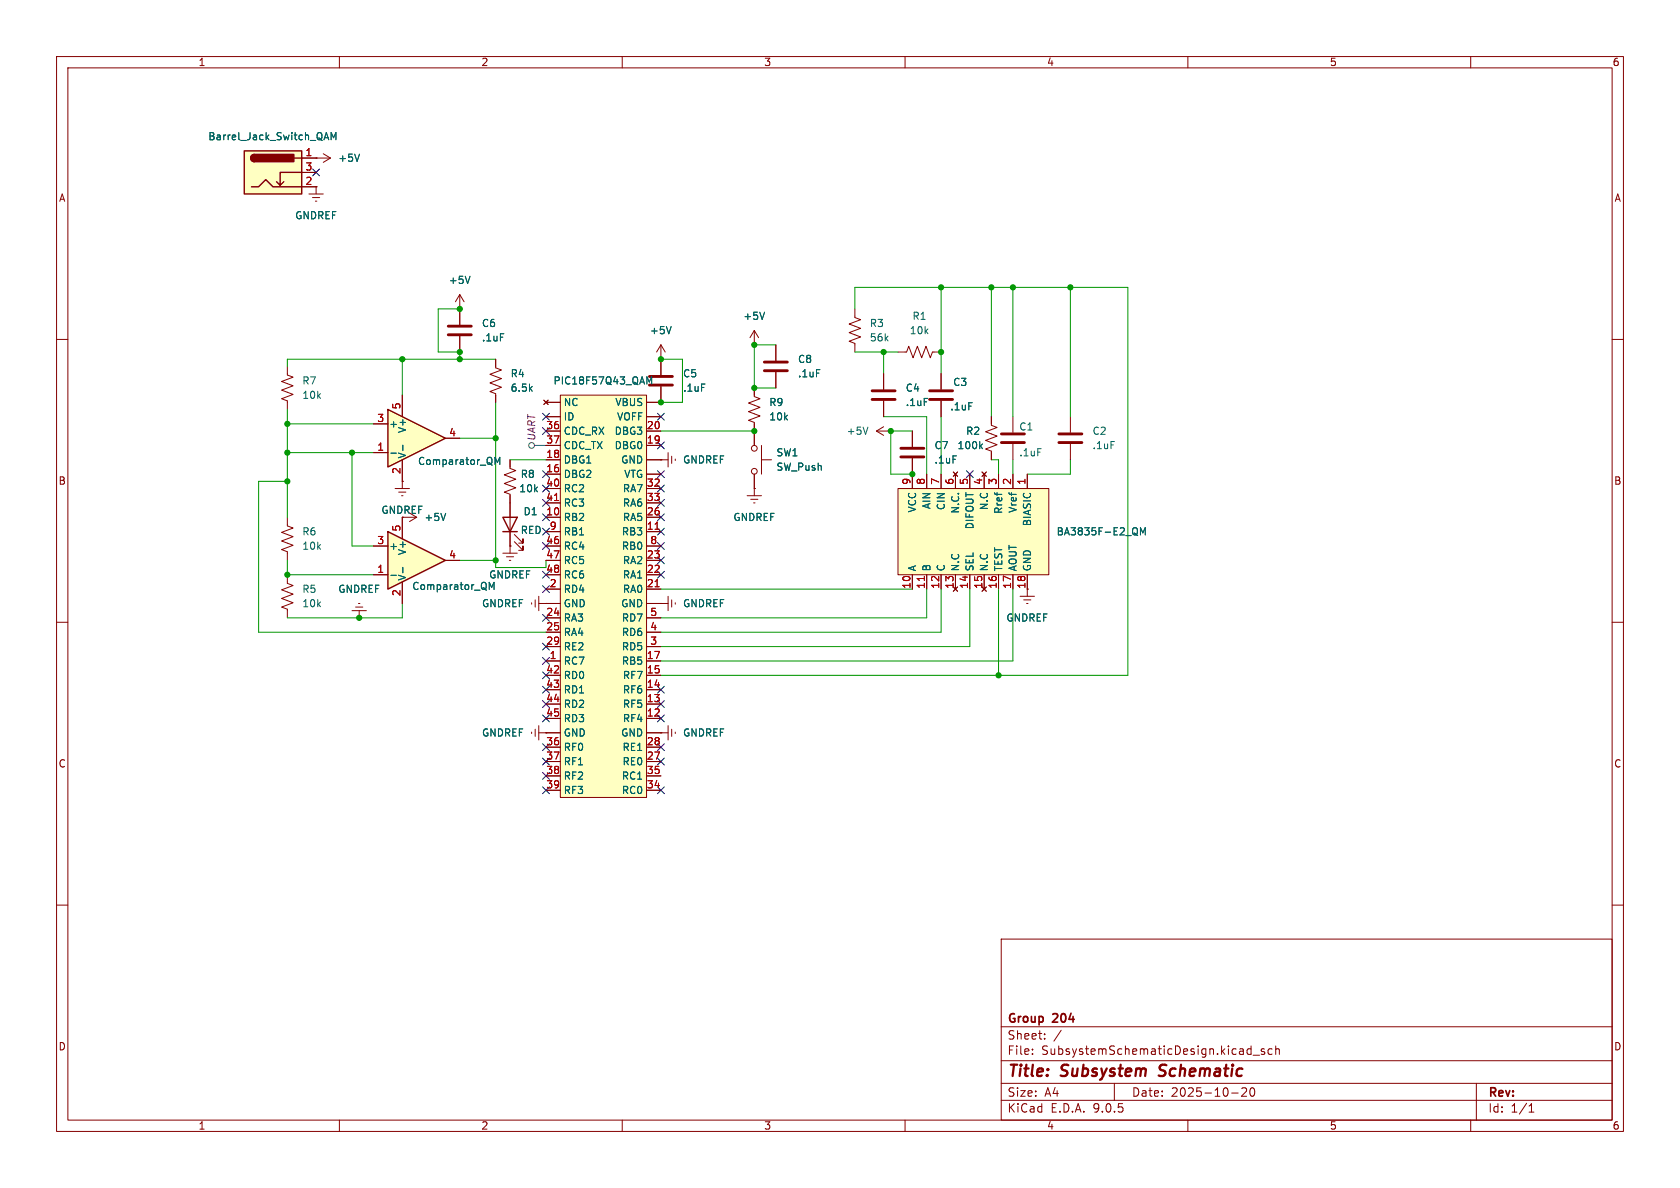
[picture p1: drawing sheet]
<svg xmlns="http://www.w3.org/2000/svg" width="297mm" height="210mm" viewBox="0 0 297 210" stroke-linecap="round" stroke-linejoin="round" font-family="sans-serif">
<g fill="none" stroke="#840000" stroke-width=".18">
<path d="M10 10h277v190h-277zM12 12h273v186h-273zM60 10v2M110 10v2M160 10v2M210 10v2M260 10v2M133.3 58.4v2.6M133.3 58.4l-.7 1.3M133.3 58.4l.8 1.3M10 60h2M116.8 63.5v2.8"/>
<path d="M116.8 68.3v2.8M133.3 61h.1M133.3 68.6v1.5l1.1 .4-2.1 .7 2.1 .8-2.1 .8 2.1 .7-2.1 .8 1 .4v4M134.6 78.7v5.1M285 60h2M116.8 81.3h.1M116.8 81.3h1.3M118.1 80v2.6M118.7 80.6v1.3M119.4 81.2v.2M132.1 87.6h2.5M132.7 88.3h1.3"/>
<path d="M133.2 88.9h.3M133.3 86.4h.1M133.3 83.8v3.8M134.6 81.3h1.8M10 110h2M62.2 108h2.6M62.9 107.3h1.2M63.4 106.7h.2M63.5 109.2h.1M63.5 108v1.2M94 106.6v.2M94.6 106v1.3"/>
<path d="M95.2 106.7h1.3M95.2 105.4v2.6M96.5 106.7h.1M285 110h2M10 160h2M177 166h108v32h-108zM285 160h2M60 198v2M110 198v2M160 198v2M177 194.5h108M177 191.5h108"/>
<path d="M177 187.5h108M177 181.5h108M182.5 186.3v.1M182.5 185.5v.1M184.7 183.6v.1M184.7 182.8v.1M187.6 182.1l-1.3 2M197 191.5v3M210 198v2M217.7 193.2h1.2M219.5 192.4l.6-.1 .2 .1 .1 .3-.9 1.1h.9M221 185.4l.2 .1"/>
<path d="M221.1 192.4l.2-.1a.81 .81 0 0 1 .6 .6 .81 .81 0 0 1-.3 .8l-.1 .1a.81 .81 0 0 1-.4-1.4zM221.2 184.9v1.5M221.2 186.3l-.2 .1M221.5 186.5h1.2M223.5 185.5l-.3-.1-.2 .2v.2l.5 .2v.3h-.5M224.9 185.5l-.4-.1-.3 .3v.4l.1 .2h.6M225.5 185.5l.2-.1 .4 .1 .1 .9M225.5 184.9v1.5M260 198v2M261 191.5v6.5M270.3 196.6h.9M270.3 195.5l.4-.4v1.5"/>
<circle cx="133.4" cy="79.2" r=".51"/>
<circle cx="133.4" cy="83.3" r=".51"/>
</g>
<path d="M204.8 190.1l.3 .1M205.1 188.4l-.1 .2 .1 .4" fill="none" stroke="#840000" stroke-width=".4"/>
<path d="M135.2 55.2l-.5 1.3" fill="none" stroke="#006464" stroke-width=".18"/>
<path d="M114.8 66.5h4.1M114.8 68.1h4.1" fill="none" stroke="#840000" stroke-width=".51"/>
<path d="M68.6 94l10.1 5.1-10.1 5z" fill="#ffffc2"/>
<path d="M68.6 94l10.1 5.1-10.1 5z" fill="none" stroke="#840000" stroke-width=".25"/>
<g fill="none" stroke="#840000" stroke-width=".18">
<path d="M54.6 34.3h2.5M55.2 34.9h1.3M55.8 35.6h.2M55.9 33h.1M55.9 27.9h.1M55.9 33v1.3M55.9 27.9h2.5M57.1 27.2l1.3 .7M58.4 27.9l-1.3 .8M81.3 54.6h.1M81.3 52.1l-.8 1.2M81.3 52.1l.7 1.2"/>
<path d="M81.3 52.1v2.5M50.8 64.8v1.5l1 .4-2 .7 2 .8-2 .8 2 .7-2 .8 1 .4v1.5M116.8 63.5h.1M116.8 61l-.7 1.2M116.8 61l.8 1.2M116.8 61v2.5M154.9 76.2l1.3 .8M154.9 76.2h2.6M156.2 75.4l-1.3 .8M157.5 76.2h.1M66 96.5h2.6M71.1 91.4v3.9"/>
<path d="M78.7 99.1h2.6M88.9 97.8h2.5M89.5 98.4h1.3M90 99.1h.3M90.2 96.5h.1M90.2 96.5v1.3M66 101.6h2.6M71.1 102.9v3.8"/>
</g>
<path d="M63.6 27.2l-.5 1.3M83.1 48.8l-.4 1.3M118.7 57.7l-.5 1.3M153.4 75.5l-.4 1.3M69.1 101.7h1M71.2 100.3v1M86.5 104.2v-1.3l.4 .9 .4-.9v1.3" fill="none" stroke="#006464" stroke-width=".18"/>
<path d="M43.2 26.7h10.1v7.6h-10.1z" fill="#ffffc2"/>
<path d="M43.2 26.7h10.1v7.6h-10.1zM44.4 33h1.3l1.3-1.2 1.3 1.2h5M45 27.3a.64 .64 0 0 0-.7 .6 .64 .64 0 0 0 .7 .7M50.2 32.1l-.7 .7M52.1 27.9h1.2M53.3 30.5h-3.8v2.3l-.6-.7" fill="none" stroke="#840000" stroke-width=".25"/>
<g fill="#840000" stroke="#840000" stroke-width=".25">
<path d="M44.5 27.5l.5-.2v1.3a.63 .63 0 0 1-.6-.4 .63 .63 0 0 1 .1-.7z"/>
<path d="M45 27.3h6.9v1.3h-6.9z"/>
</g>
<g fill="none" stroke="#840000" stroke-width=".18">
<path d="M53.3 27.9h2.6M53.3 30.5h2.6M53.3 33h2.6M175.3 73.7v1.5l1 .4-2.1 .7 2.1 .8-2.1 .8 2.1 .7-2.1 .8 1.1 .4v1.5M179.1 73.7v2.8M179.1 78.5v2.8M189.2 73.7v2.8M189.2 78.5v2.8M94 129.4v.3M94.6 128.9v1.3M95.2 129.5h1.3M95.2 128.3v2.5"/>
<path d="M96.5 129.5h.1"/>
</g>
<path d="M57.4 24.3h.6M57.7 23.4l.4 1.3M58.5 24.7v-1.3l.5 .9 .4-.9v1.3M173.3 78.8l.4 .5M173.7 78.5l-.5 .5" fill="none" stroke="#006464" stroke-width=".18"/>
<path d="M177 76.7h4.1M177 78.2h4.1M187.2 76.7h4.1M187.2 78.2h4.1" fill="none" stroke="#840000" stroke-width=".51"/>
<path d="M158.7 86.4h26.7v15.2h-26.7z" fill="#ffffc2"/>
<g fill="none" stroke="#840000" stroke-width=".18">
<path d="M151.1 54.6v1.5l1 .4-2 .8 2 .7-2 .8 2 .8-2 .7 1 .4v1.5M158.7 62.2h1.6l.4-1 .7 2 .8-2 .7 2 .8-2 .8 2 .3-1h1.6M161.3 76.2v2.8M158.7 86.4h26.7v15.2h-26.7zM161.3 81v5.4M163.8 83.8v2.6M166.4 83.8v2.6M168.5 83.4l.8 .8M168.9 83.8v2.6M169.3 83.4l-.8 .8M171.4 83.8v2.6M173.6 83.4l.8 .8"/>
<path d="M174 83.8v2.6M174.4 83.4l-.8 .8M176.5 83.8v2.6M179.1 83.8v2.6M181.6 83.8v2.6M161.3 101.6v2.5M163.8 101.6v2.5M166.4 101.6v2.5M168.9 101.6v2.5M171.4 101.6v2.5M174 101.6v2.5M176.5 101.6v2.5"/>
<path d="M179.1 101.6v2.5M181.6 101.6v2.5"/>
</g>
<path d="M163.4 101.9v.7" fill="none" stroke="#a90000" stroke-width=".18"/>
<path d="M201.6 94.6v-1.3l.4 .9 .5-.9v1.3" fill="none" stroke="#006464" stroke-width=".18"/>
<path d="M159.3 79.2h4M159.3 80.8h4" fill="none" stroke="#840000" stroke-width=".51"/>
<path d="M99.1 69.9h15.2v71.1h-15.2z" fill="#ffffc2"/>
<g fill="none" stroke="#840000" stroke-width=".18">
<path d="M96.1 70.7l.8 .8M96.5 71.1h2.6M96.5 73.7h2.6M96.5 76.2h2.6M96.5 78.7h2.6M96.9 70.7l-.8 .8M99.1 69.9h15.2v71.1h-15.2zM114.3 71.1h2.5M114.3 73.7h2.5M114.3 76.2h2.5M114.3 78.7h2.5M156.2 66v2.8"/>
<path d="M156.2 70.9v2.8M166.4 66v2.8M166.4 70.9v2.8M96.5 81.3h2.6M96.5 83.8h2.6M96.5 86.4h2.6M96.5 88.9h2.6M96.5 91.4h2.6M96.5 94h2.6M96.5 96.5h2.6M96.5 99.1h2.6M114.3 81.3h2.5"/>
<path d="M114.3 83.8h2.5M114.3 86.4h2.5M114.3 88.9h2.5M114.3 91.4h2.5M114.3 94h2.5M114.3 96.5h2.5M114.3 99.1h2.5M96.5 101.6h2.6M96.5 104.1h2.6M96.5 106.7h2.6M96.5 109.2h2.6M96.5 111.8h2.6"/>
<path d="M96.5 114.3h2.6M96.5 116.8h2.6M96.5 119.4h2.6M114.3 101.6h2.5M114.3 104.1h2.5M114.3 106.7h2.5M114.3 109.2h2.5M114.3 111.8h2.5M114.3 114.3h2.5M114.3 116.8h2.5M114.3 119.4h2.5M180.3 105.4h2.6"/>
<path d="M181 106h1.2M181.5 106.7h.2M181.6 104.1v1.3M96.5 121.9h2.6M96.5 124.5h2.6M96.5 127h2.6M96.5 129.5h2.6M96.5 132.1h2.6M96.5 134.6h2.6M96.5 137.2h2.6M96.5 139.7h2.6M114.3 121.9h2.5"/>
<path d="M114.3 124.5h2.5M114.3 127h2.5M114.3 129.5h2.5M114.3 132.1h2.5M114.3 134.6h2.5M114.3 137.2h2.5M114.3 139.7h2.5"/>
</g>
<path d="M98 88.5h.8M115.8 93.6h.7M115.8 103.7h.7" fill="none" stroke="#a90000" stroke-width=".18"/>
<path d="M114.4 66.6l.4 .9 .4-.9v1.3" fill="none" stroke="#006464" stroke-width=".18"/>
<path d="M154.2 69.1h4M154.2 70.6h4M164.3 69.1h4.1M164.3 70.6h4.1" fill="none" stroke="#840000" stroke-width=".51"/>
<path d="M68.6 72.4l10.1 5.1-10.1 5.1z" fill="#ffffc2"/>
<path d="M68.6 72.4l10.1 5.1-10.1 5.1zM88.9 91.4h2.5l-1.2 2.6zM88.9 94h2.5" fill="none" stroke="#840000" stroke-width=".25"/>
<g fill="none" stroke="#840000" stroke-width=".18">
<path d="M53.3 27.9h2.6M53.3 30.5h2.6M53.3 33h2.6M55.9 27.9h.1M55.9 33h.1M81.3 54.6h.1M81.3 54.6v2.8M81.3 59.4v2.8M66 74.9h2.6M71.1 69.9v3.8M78.7 77.5h2.6M87.6 63.5v1.5l1 .4-2 .8 2 .7-2 .8 2 .8-2 .7 1 .4v1.5"/>
<path d="M96.1 70.7l.8 .8M96.5 71.1h2.6M96.5 73.7h2.6M96.5 76.2h2.6M96.5 78.7h2.6M96.9 70.7l-.8 .8M114.3 73.7h2.5M114.3 76.2h2.5M114.3 78.7h2.5M116.8 63.5h.1M116.8 68.3v2.8h-2.5M116.8 63.5v2.8"/>
<path d="M133.3 61h.1M133.3 68.6v1.3M133.3 74.9v3.8M137.2 61v2.8M137.2 65.8v2.8M156.2 66v2.8M156.2 70.9v2.8M161.3 76.2v2.8M166.4 66v2.8M166.4 70.9v2.8M175.3 73.7v1.2M50.8 91.4v1.6l1 .3-2 .8 2 .8-2 .7 2 .8-2 .8 1 .3v1.6"/>
<path d="M66 80h2.6M66 96.5h2.6M69.8 86.4h2.6M70.5 87h1.3M71 87.6h.2M71.1 85.1h.1M71.1 81.3v5.1M71.1 91.4v3.9M73.7 91.4l-1.3 .8M78.7 99.1h2.6M90.2 81.3v1.5l1 .4-2 .7 2 .8-2 .8 2 .7-2 .8 1 .4v9.1M90.2 96.5h.1"/>
<path d="M90.9 95.8l1.6 1.5v-.8v.8h-.8M90.9 94.5l1.6 1.5v-.7v.7h-.8M96.5 86.4h2.6M96.5 96.5h2.6M96.5 99.1h2.6M96.5 81.3h2.6M96.5 83.8h2.6M96.5 88.9h2.6M96.5 91.4h2.6M96.5 94h2.6M114.3 86.4h2.5M114.3 96.5h2.5"/>
<path d="M114.3 99.1h2.5M114.3 81.3h2.5M114.3 83.8h2.5M114.3 88.9h2.5M114.3 91.4h2.5M114.3 94h2.5M116.8 81.3h.1M133.3 86.4h.1M133.3 83.8v2.6M161.3 81v5.4M163.8 83.8v2.6M166.4 83.8v2.6"/>
<path d="M168.5 83.4l.8 .8M168.9 83.8v2.6M169.3 83.4l-.8 .8M171.4 83.8v2.6M173.6 83.4l.8 .8M174 83.8v2.6M174.4 83.4l-.8 .8M175.3 80v1.3M176.5 83.8v2.6M179.1 83.8v2.6M181.6 83.8v2.6M50.8 101.6v1.5l1 .4-2 .8 2 .7-2 .8 2 .8-2 .7 1 .4v1.5"/>
<path d="M63.5 109.2h.1M66 101.6h2.6M71.1 102.9v3.8M96.5 106.7h.1M96.5 106.7h2.6M96.5 101.6h2.6M96.5 104.1h2.6M96.5 109.2h2.6M96.5 111.8h2.6M96.5 114.3h2.6M96.5 116.8h2.6M96.5 119.4h2.6"/>
<path d="M114.3 106.7h3.8M114.3 101.6h2.5M114.3 104.1h2.5M114.3 109.2h2.5M114.3 111.8h2.5M114.3 114.3h2.5M114.3 116.8h2.5M114.3 119.4h2.5M116.8 106.7h.1M118.1 105.4v2.6M118.7 106v1.3M119.4 106.6v.2"/>
<path d="M161.3 101.6v2.5M163.8 101.6v2.5M166.4 101.6v2.5M168.9 101.6v2.5M171.4 101.6v2.5M174 101.6v2.5M176.5 101.6v2.5M179.1 101.6v2.5M181.6 101.6v2.5M96.5 129.5h.1M96.5 129.5h2.6M96.5 121.9h2.6"/>
<path d="M96.5 124.5h2.6M96.5 127h2.6M96.5 132.1h2.6M96.5 134.6h2.6M96.5 137.2h2.6M96.5 139.7h2.6M114.3 129.5h3.8M114.3 121.9h2.5M114.3 124.5h2.5M114.3 127h2.5M114.3 132.1h2.5M114.3 134.6h2.5"/>
<path d="M114.3 137.2h2.5M114.3 139.7h2.5M116.8 129.5h.1M118.1 128.3v2.5M118.7 128.9v1.3M119.4 129.4v.3"/>
</g>
<g fill="none" stroke="#006464" stroke-width=".18">
<path d="M57.4 24.3h.6M57.7 23.4l.4 1.3M58.5 24.7v-1.3l.5 .9 .4-.9v1.3M63.6 27.2l-.5 1.3M83.1 48.8l-.4 1.3M118.7 57.7l-.5 1.3M135.2 55.2l-.5 1.3M71.2 78.7v1M114.4 66.6l.4 .9 .4-.9v1.3M173.3 78.8l.4 .5M173.7 78.5l-.5 .5M69.1 80.1h1"/>
<path d="M78.8 90.7l-.4 1.3M87.5 82.1v-1.3l.4 1 .5-1v1.3M201.6 94.6v-1.3l.4 .9 .5-.9v1.3M69.1 101.7h1M71.2 100.3v1M86.5 104.2v-1.3l.4 .9 .4-.9v1.3"/>
</g>
<path d="M79.2 57.7h4.1M79.2 59.2h4.1M135.1 64h4.1M135.1 65.5h4.1" fill="none" stroke="#840000" stroke-width=".51"/>
<g fill="none" stroke="#484848" stroke-width=".18">
<path d="M94.5 78.7h2"/>
<circle cx="94" cy="78.7" r=".51"/>
</g>
<g fill="none" stroke="#009600" stroke-width=".18">
<path d="M81.3 54.6h-3.8v7.6h3.8v1.3M151.1 54.6v-3.8h48.3v68.6h-82.6M166.4 50.8v15.2M175.3 50.8v22.9M179.1 50.8v22.9M189.2 50.8v22.9M50.8 72.4v19M50.8 74.9h15.2M71.1 63.5v6.4M81.3 77.5h6.3M87.6 63.5h-36.8v1.3M87.6 71.1v29.2h8.9v-1.2"/>
<path d="M116.8 63.5h3.8v7.6h-3.8M116.8 76.2h16.5M137.2 61h-3.9v7.6h3.9M151.1 62.2h7.6M156.2 73.7h7.6v10.1M156.2 62.2v3.8M161.3 76.2h-3.8v7.6h3.8M166.4 73.7v10.1M50.8 99.1v2.5h15.2M50.8 80h15.2M50.8 85.1h-5.1v26.7h50.8M62.2 80v16.5h3.8"/>
<path d="M81.3 99.1h6.3M90.2 81.3h6.3M175.3 81.3h1.2v2.5M179.1 81.3v2.5M189.2 81.3v2.5h-7.6M71.1 106.7v2.5h-20.3M116.8 104.1h44.5M163.8 104.1v5.1h-47M166.4 104.1v7.7h-49.6M171.4 104.1v10.2h-54.6M176.5 104.1v15.3M179.1 104.1v12.7h-62.3"/>
</g>
<g fill="none" stroke="#000084" stroke-width=".18">
<path d="M55.3 29.9l1.2 1.2M56.5 29.9l-1.2 1.2M95.9 73.1l1.2 1.2M95.9 75.6l1.2 1.2M97.1 73.1l-1.2 1.2M97.1 75.6l-1.2 1.2M116.2 73.1l1.2 1.2M116.2 78.1l1.2 1.2M117.4 73.1l-1.2 1.2M117.4 78.1l-1.2 1.2M95.9 90.8l1.2 1.2M95.9 83.2l1.2 1.2"/>
<path d="M95.9 88.3l1.2 1.2M95.9 85.8l1.2 1.2M95.9 93.4l1.2 1.2M95.9 95.9l1.2 1.2M97.1 90.8l-1.2 1.2M97.1 83.2l-1.2 1.2M97.1 88.3l-1.2 1.2M97.1 85.8l-1.2 1.2M97.1 93.4l-1.2 1.2M97.1 95.9l-1.2 1.2M116.2 90.8l1.2 1.2M116.2 83.2l1.2 1.2"/>
<path d="M116.2 88.3l1.2 1.2M116.2 85.8l1.2 1.2M116.2 93.4l1.2 1.2M116.2 95.9l1.2 1.2M116.2 98.5l1.2 1.2M117.4 93.4l-1.2 1.2M117.4 90.8l-1.2 1.2M117.4 88.3l-1.2 1.2M117.4 98.5l-1.2 1.2M117.4 83.2l-1.2 1.2M117.4 85.8l-1.2 1.2M117.4 95.9l-1.2 1.2"/>
<path d="M170.8 83.2l1.3 1.2M172.1 83.2l-1.3 1.2M95.9 113.7l1.2 1.2M95.9 118.8l1.2 1.2M95.9 108.6l1.2 1.2M95.9 116.2l1.2 1.2M95.9 103.5l1.2 1.2M95.9 101l1.2 1.2M97.1 113.7l-1.2 1.2M97.1 108.6l-1.2 1.2M97.1 118.8l-1.2 1.2M97.1 116.2l-1.2 1.2"/>
<path d="M97.1 103.5l-1.2 1.2M97.1 101l-1.2 1.2M116.2 101l1.2 1.2M117.4 101l-1.2 1.2M95.9 126.4l1.2 1.2M95.9 123.9l1.2 1.2M95.9 121.3l1.2 1.2M95.9 131.5l1.2 1.2M95.9 136.6l1.2 1.2M95.9 134l1.2 1.2M95.9 139.1l1.2 1.2M97.1 121.3l-1.2 1.2"/>
<path d="M97.1 126.4l-1.2 1.2M97.1 123.9l-1.2 1.2M97.1 131.5l-1.2 1.2M97.1 136.6l-1.2 1.2M97.1 134l-1.2 1.2M97.1 139.1l-1.2 1.2M116.2 126.4l1.2 1.2M116.2 121.3l1.2 1.2M116.2 139.1l1.2 1.2M116.2 134l1.2 1.2M116.2 123.9l1.2 1.2M116.2 131.5l1.2 1.2"/>
<path d="M117.4 126.4l-1.2 1.2M117.4 121.3l-1.2 1.2M117.4 139.1l-1.2 1.2M117.4 134l-1.2 1.2M117.4 123.9l-1.2 1.2M117.4 131.5l-1.2 1.2"/>
</g>
<path d="M98 88.5h.8M115.8 93.6h.7M115.8 103.7h.7M163.4 101.9v.7" fill="none" stroke="#a90000" stroke-width=".18"/>
<g fill="#009600" stroke="#009600" stroke-width=".18">
<circle cx="50.8" cy="101.6" r=".46"/>
<circle cx="63.5" cy="109.2" r=".46"/>
<circle cx="87.6" cy="99.1" r=".46"/>
<circle cx="50.8" cy="85.1" r=".46"/>
<circle cx="176.5" cy="119.4" r=".46"/>
<circle cx="87.6" cy="77.5" r=".46"/>
<circle cx="62.2" cy="80" r=".46"/>
<circle cx="133.3" cy="61" r=".46"/>
<circle cx="133.3" cy="76.2" r=".46"/>
<circle cx="156.2" cy="62.2" r=".46"/>
<circle cx="179.1" cy="50.8" r=".46"/>
<circle cx="175.3" cy="50.8" r=".46"/>
<circle cx="157.5" cy="76.2" r=".46"/>
<circle cx="189.2" cy="50.8" r=".46"/>
<circle cx="166.4" cy="50.8" r=".46"/>
<circle cx="166.4" cy="62.2" r=".46"/>
<circle cx="81.3" cy="54.6" r=".46"/>
<circle cx="71.1" cy="63.5" r=".46"/>
<circle cx="81.3" cy="63.5" r=".46"/>
<circle cx="50.8" cy="74.9" r=".46"/>
<circle cx="50.8" cy="80" r=".46"/>
<circle cx="81.3" cy="62.2" r=".46"/>
<circle cx="161.3" cy="83.8" r=".46"/>
<circle cx="116.8" cy="63.5" r=".46"/>
<circle cx="116.8" cy="71.1" r=".46"/>
<circle cx="133.3" cy="68.6" r=".46"/>
</g>
<g font-size="2.8" fill="#840000">
<text x="178" y="190.9">Title:</text>
<text x="187.7" y="190.9">Subsystem</text>
<text x="205.8" y="190.9">Schematic</text>
</g>
<g font-size="2.1" fill="#840000">
<text x="178" y="184">Sheet:</text>
<text x="178" y="181.2">Group</text>
<text x="186.2" y="181.2">204</text>
<text x="178" y="186.7">File:</text>
<text x="184.1" y="186.7">SubsystemSchematicDesign.kicad_sch</text>
<text x="178" y="196.9">KiCad</text>
<text x="178" y="194.1">Size:</text>
<text x="184.7" y="194.1">A4</text>
<text x="185.7" y="196.9">E.D.A.</text>
<text x="193.3" y="196.9">9.0.5</text>
<text x="200" y="194.1">Date:</text>
<text x="207" y="194.1">2025-10-20</text>
<text x="263" y="194.3">Rev:</text>
<text x="263" y="196.9">Id:</text>
<text x="267.1" y="196.9">1/1</text>
</g>
<g font-size="1.8" fill="#840000">
<text x="35" y="11.9">1</text>
<text x="85" y="11.9">2</text>
<text x="135" y="11.9">3</text>
<text x="185" y="11.9">4</text>
<text x="235" y="11.9">5</text>
<text x="285" y="11.9">6</text>
<text x="10.3" y="35.9">A</text>
<text x="285.3" y="35.9">A</text>
<text x="10.3" y="85.9">B</text>
<text x="285.3" y="85.9">B</text>
<text x="10.3" y="135.9">C</text>
<text x="285.3" y="135.9">C</text>
<text x="10.3" y="185.9">D</text>
<text x="285.3" y="185.9">D</text>
<text x="35" y="199.9">1</text>
<text x="85" y="199.9">2</text>
<text x="135" y="199.9">3</text>
<text x="185" y="199.9">4</text>
<text x="235" y="199.9">5</text>
<text x="285" y="199.9">6</text>
</g>
<g font-size="1.8" fill="#006464">
<text x="36.7" y="25">Barrel_Jack_Switch_QAM</text>
<text x="59.7" y="28.8">+5V</text>
<text x="52.1" y="39">GNDREF</text>
<text x="79.2" y="50.4">+5V</text>
<text x="85.1" y="58">C6</text>
<text x="114.8" y="59.3">+5V</text>
<text x="131.3" y="56.7">+5V</text>
<text x="153.7" y="58">R3</text>
<text x="160.7" y="59.3">10k</text>
<text x="161.2" y="56.7">R1</text>
<text x="85.1" y="60.6">.1uF</text>
<text x="141" y="64.4">C8</text>
<text x="153.7" y="60.6">56k</text>
<text x="53.3" y="68.2">R7</text>
<text x="53.3" y="70.7">10k</text>
<text x="90.2" y="66.9">R4</text>
<text x="90.2" y="69.4">6.5k</text>
<text x="97.7" y="68.2">PIC18F57Q43_QAM</text>
<text x="99.6" y="72">NC</text>
<text x="108.7" y="72">VBUS</text>
<text x="120.7" y="66.9">C5</text>
<text x="120.7" y="69.4">.1uF</text>
<text x="135.9" y="72">R9</text>
<text x="141" y="66.9">.1uF</text>
<text x="160" y="69.4">C4</text>
<text x="160" y="72">.1uF</text>
<text x="168.4" y="68.4">C3</text>
<text x="68.7" y="75.8">+</text>
<text x="72" y="76.7" transform="rotate(-90 72 76.7)">V+</text>
<text x="99.6" y="74.5">ID</text>
<text x="99.6" y="77.1">CDC_RX</text>
<text x="108.6" y="77.1">DBG3</text>
<text x="109" y="74.5">VOFF</text>
<text x="135.9" y="74.5">10k</text>
<text x="149.6" y="77.1">+5V</text>
<text x="167.9" y="72.7">.1uF</text>
<text x="170.7" y="77.1">R2</text>
<text x="180.1" y="76.3">C1</text>
<text x="193" y="77.1">C2</text>
<text x="72" y="81.2" transform="rotate(-90 72 81.2)">V-</text>
<text x="73.8" y="82.4">Comparator_QM</text>
<text x="99.6" y="79.6">CDC_TX</text>
<text x="99.6" y="82.1">DBG1</text>
<text x="108.6" y="79.6">DBG0</text>
<text x="109.7" y="82.1">GND</text>
<text x="120.7" y="82.1">GNDREF</text>
<text x="137.2" y="80.9">SW1</text>
<text x="137.2" y="83.4">SW_Push</text>
<text x="165.1" y="79.6">C7</text>
<text x="165.1" y="82.1">.1uF</text>
<text x="169.2" y="79.6">100k</text>
<text x="180.1" y="80.9">.1uF</text>
<text x="193" y="79.6">.1uF</text>
<text x="91.7" y="87.2">10k</text>
<text x="92" y="84.7">R8</text>
<text x="99.6" y="84.7">DBG2</text>
<text x="99.6" y="87.2">RC2</text>
<text x="99.6" y="89.8">RC3</text>
<text x="110" y="87.2">RA7</text>
<text x="110" y="89.8">RA6</text>
<text x="110.3" y="84.7">VTG</text>
<text x="53.3" y="94.8">R6</text>
<text x="67.3" y="91">GNDREF</text>
<text x="74.9" y="92.3">+5V</text>
<text x="92" y="94.6">RED</text>
<text x="92.5" y="91.3">D1</text>
<text x="99.6" y="92.3">RB2</text>
<text x="99.6" y="94.8">RB1</text>
<text x="109.8" y="94.8">RB3</text>
<text x="110" y="92.3">RA5</text>
<text x="129.6" y="92.3">GNDREF</text>
<text x="162.2" y="90.7" transform="rotate(-90 162.2 90.7)">VCC</text>
<text x="164.7" y="90.1" transform="rotate(-90 164.7 90.1)">AIN</text>
<text x="167.2" y="90.3" transform="rotate(-90 167.2 90.3)">CIN</text>
<text x="169.8" y="90.9" transform="rotate(-90 169.8 90.9)">N.C.</text>
<text x="172.3" y="93.7" transform="rotate(-90 172.3 93.7)">DIFOUT</text>
<text x="174.9" y="90.3" transform="rotate(-90 174.9 90.3)">N.C</text>
<text x="177.4" y="90.9" transform="rotate(-90 177.4 90.9)">Rref</text>
<text x="179.9" y="90.8" transform="rotate(-90 179.9 90.8)">Vref</text>
<text x="182.5" y="93.1" transform="rotate(-90 182.5 93.1)">BIASIC</text>
<text x="186.7" y="94.8">BA3835F-E2_QM</text>
<text x="53.3" y="97.4">10k</text>
<text x="68.7" y="97.4">+</text>
<text x="72" y="98.2" transform="rotate(-90 72 98.2)">V+</text>
<text x="99.6" y="97.4">RC4</text>
<text x="99.6" y="99.9">RC5</text>
<text x="109.8" y="97.4">RB0</text>
<text x="110" y="99.9">RA2</text>
<text x="162.2" y="101.1" transform="rotate(-90 162.2 101.1)">A</text>
<text x="164.7" y="101.1" transform="rotate(-90 164.7 101.1)">B</text>
<text x="167.2" y="101.1" transform="rotate(-90 167.2 101.1)">C</text>
<text x="169.8" y="101.1" transform="rotate(-90 169.8 101.1)">N.C</text>
<text x="172.3" y="101.1" transform="rotate(-90 172.3 101.1)">SEL</text>
<text x="174.9" y="101.1" transform="rotate(-90 174.9 101.1)">N.C</text>
<text x="177.4" y="101.1" transform="rotate(-90 177.4 101.1)">TEST</text>
<text x="179.9" y="101.1" transform="rotate(-90 179.9 101.1)">AOUT</text>
<text x="182.5" y="101.1" transform="rotate(-90 182.5 101.1)">GND</text>
<text x="53.3" y="105">R5</text>
<text x="53.3" y="107.5">10k</text>
<text x="59.7" y="105">GNDREF</text>
<text x="72" y="102.7" transform="rotate(-90 72 102.7)">V-</text>
<text x="72.8" y="104.5">Comparator_QM</text>
<text x="85.1" y="107.5">GNDREF</text>
<text x="86.4" y="102.5">GNDREF</text>
<text x="99.6" y="102.5">RC6</text>
<text x="99.6" y="105">RD4</text>
<text x="99.6" y="107.5">GND</text>
<text x="109.7" y="107.5">GND</text>
<text x="110" y="102.5">RA1</text>
<text x="110" y="105">RA0</text>
<text x="120.7" y="107.5">GNDREF</text>
<text x="99.6" y="110.1">RA3</text>
<text x="99.6" y="112.6">RA4</text>
<text x="109.8" y="110.1">RD7</text>
<text x="109.8" y="112.6">RD6</text>
<text x="177.8" y="110.1">GNDREF</text>
<text x="99.6" y="115.2">RE2</text>
<text x="99.6" y="117.7">RC7</text>
<text x="109.8" y="115.2">RD5</text>
<text x="109.8" y="117.7">RB5</text>
<text x="99.6" y="120.2">RD0</text>
<text x="99.6" y="122.8">RD1</text>
<text x="99.6" y="125.3">RD2</text>
<text x="110" y="120.2">RF7</text>
<text x="110" y="122.8">RF6</text>
<text x="110" y="125.3">RF5</text>
<text x="85.1" y="130.4">GNDREF</text>
<text x="99.6" y="127.9">RD3</text>
<text x="99.6" y="130.4">GND</text>
<text x="109.7" y="130.4">GND</text>
<text x="110" y="127.9">RF4</text>
<text x="120.7" y="130.4">GNDREF</text>
<text x="99.6" y="132.9">RF0</text>
<text x="99.6" y="135.5">RF1</text>
<text x="110" y="132.9">RE1</text>
<text x="110" y="135.5">RE0</text>
<text x="99.6" y="138">RF2</text>
<text x="99.6" y="140.6">RF3</text>
<text x="109.8" y="138">RC1</text>
<text x="109.8" y="140.6">RC0</text>
</g>
<g font-size="1.8" fill="#a90000">
<text x="53.9" y="27.7">1</text>
<text x="53.9" y="30.2">3</text>
<text x="53.9" y="32.8">2</text>
<text x="66.6" y="74.7">3</text>
<text x="70.9" y="72.5" transform="rotate(-90 70.9 72.5)">5</text>
<text x="79.3" y="77.2">4</text>
<text x="96.5" y="75.9">36</text>
<text x="114.3" y="75.9">20</text>
<text x="66.6" y="79.8">1</text>
<text x="70.9" y="83.9" transform="rotate(-90 70.9 83.9)">2</text>
<text x="96.5" y="78.5">37</text>
<text x="96.5" y="81">18</text>
<text x="96.5" y="83.6">16</text>
<text x="114.3" y="78.5">19</text>
<text x="96.5" y="86.1">40</text>
<text x="96.5" y="88.6">41</text>
<text x="114.3" y="86.1">32</text>
<text x="114.3" y="88.6">33</text>
<text x="161" y="85.8" transform="rotate(-90 161 85.8)">9</text>
<text x="163.6" y="85.8" transform="rotate(-90 163.6 85.8)">8</text>
<text x="166.1" y="85.8" transform="rotate(-90 166.1 85.8)">7</text>
<text x="168.7" y="85.8" transform="rotate(-90 168.7 85.8)">6</text>
<text x="171.2" y="85.8" transform="rotate(-90 171.2 85.8)">5</text>
<text x="173.7" y="85.8" transform="rotate(-90 173.7 85.8)">4</text>
<text x="176.3" y="85.8" transform="rotate(-90 176.3 85.8)">3</text>
<text x="178.8" y="85.8" transform="rotate(-90 178.8 85.8)">2</text>
<text x="181.4" y="85.8" transform="rotate(-90 181.4 85.8)">1</text>
<text x="70.9" y="94.1" transform="rotate(-90 70.9 94.1)">5</text>
<text x="96.5" y="91.2">10</text>
<text x="97.1" y="93.7">9</text>
<text x="114.3" y="91.2">26</text>
<text x="114.3" y="93.7">11</text>
<text x="66.6" y="96.3">3</text>
<text x="66.6" y="101.3">1</text>
<text x="79.3" y="98.8">4</text>
<text x="96.5" y="96.3">46</text>
<text x="96.5" y="98.8">47</text>
<text x="96.5" y="101.3">48</text>
<text x="114.3" y="98.8">23</text>
<text x="114.3" y="101.3">22</text>
<text x="114.9" y="96.3">8</text>
<text x="70.9" y="105.5" transform="rotate(-90 70.9 105.5)">2</text>
<text x="97.1" y="103.9">2</text>
<text x="114.3" y="103.9">21</text>
<text x="161" y="104.2" transform="rotate(-90 161 104.2)">10</text>
<text x="163.6" y="104.2" transform="rotate(-90 163.6 104.2)">11</text>
<text x="166.1" y="104.2" transform="rotate(-90 166.1 104.2)">12</text>
<text x="168.7" y="104.2" transform="rotate(-90 168.7 104.2)">13</text>
<text x="171.2" y="104.2" transform="rotate(-90 171.2 104.2)">14</text>
<text x="173.7" y="104.2" transform="rotate(-90 173.7 104.2)">15</text>
<text x="176.3" y="104.2" transform="rotate(-90 176.3 104.2)">16</text>
<text x="178.8" y="104.2" transform="rotate(-90 178.8 104.2)">17</text>
<text x="181.4" y="104.2" transform="rotate(-90 181.4 104.2)">18</text>
<text x="96.5" y="109">24</text>
<text x="96.5" y="111.5">25</text>
<text x="114.9" y="109">5</text>
<text x="114.9" y="111.5">4</text>
<text x="96.5" y="114">29</text>
<text x="96.5" y="119.1">42</text>
<text x="97.1" y="116.6">1</text>
<text x="114.3" y="116.6">17</text>
<text x="114.3" y="119.1">15</text>
<text x="114.9" y="114">3</text>
<text x="96.5" y="121.7">43</text>
<text x="96.5" y="124.2">44</text>
<text x="114.3" y="121.7">14</text>
<text x="114.3" y="124.2">13</text>
<text x="96.5" y="126.7">45</text>
<text x="96.5" y="131.8">36</text>
<text x="114.3" y="126.7">12</text>
<text x="114.3" y="131.8">28</text>
<text x="96.5" y="134.4">37</text>
<text x="96.5" y="136.9">38</text>
<text x="114.3" y="134.4">27</text>
<text x="114.3" y="136.9">35</text>
<text x="96.5" y="139.4">39</text>
<text x="114.3" y="139.4">34</text>
</g>
<text font-size="1.8" fill="#840084" x="94.8" y="78" transform="rotate(-90 94.8 78)">UART</text>
</svg>
